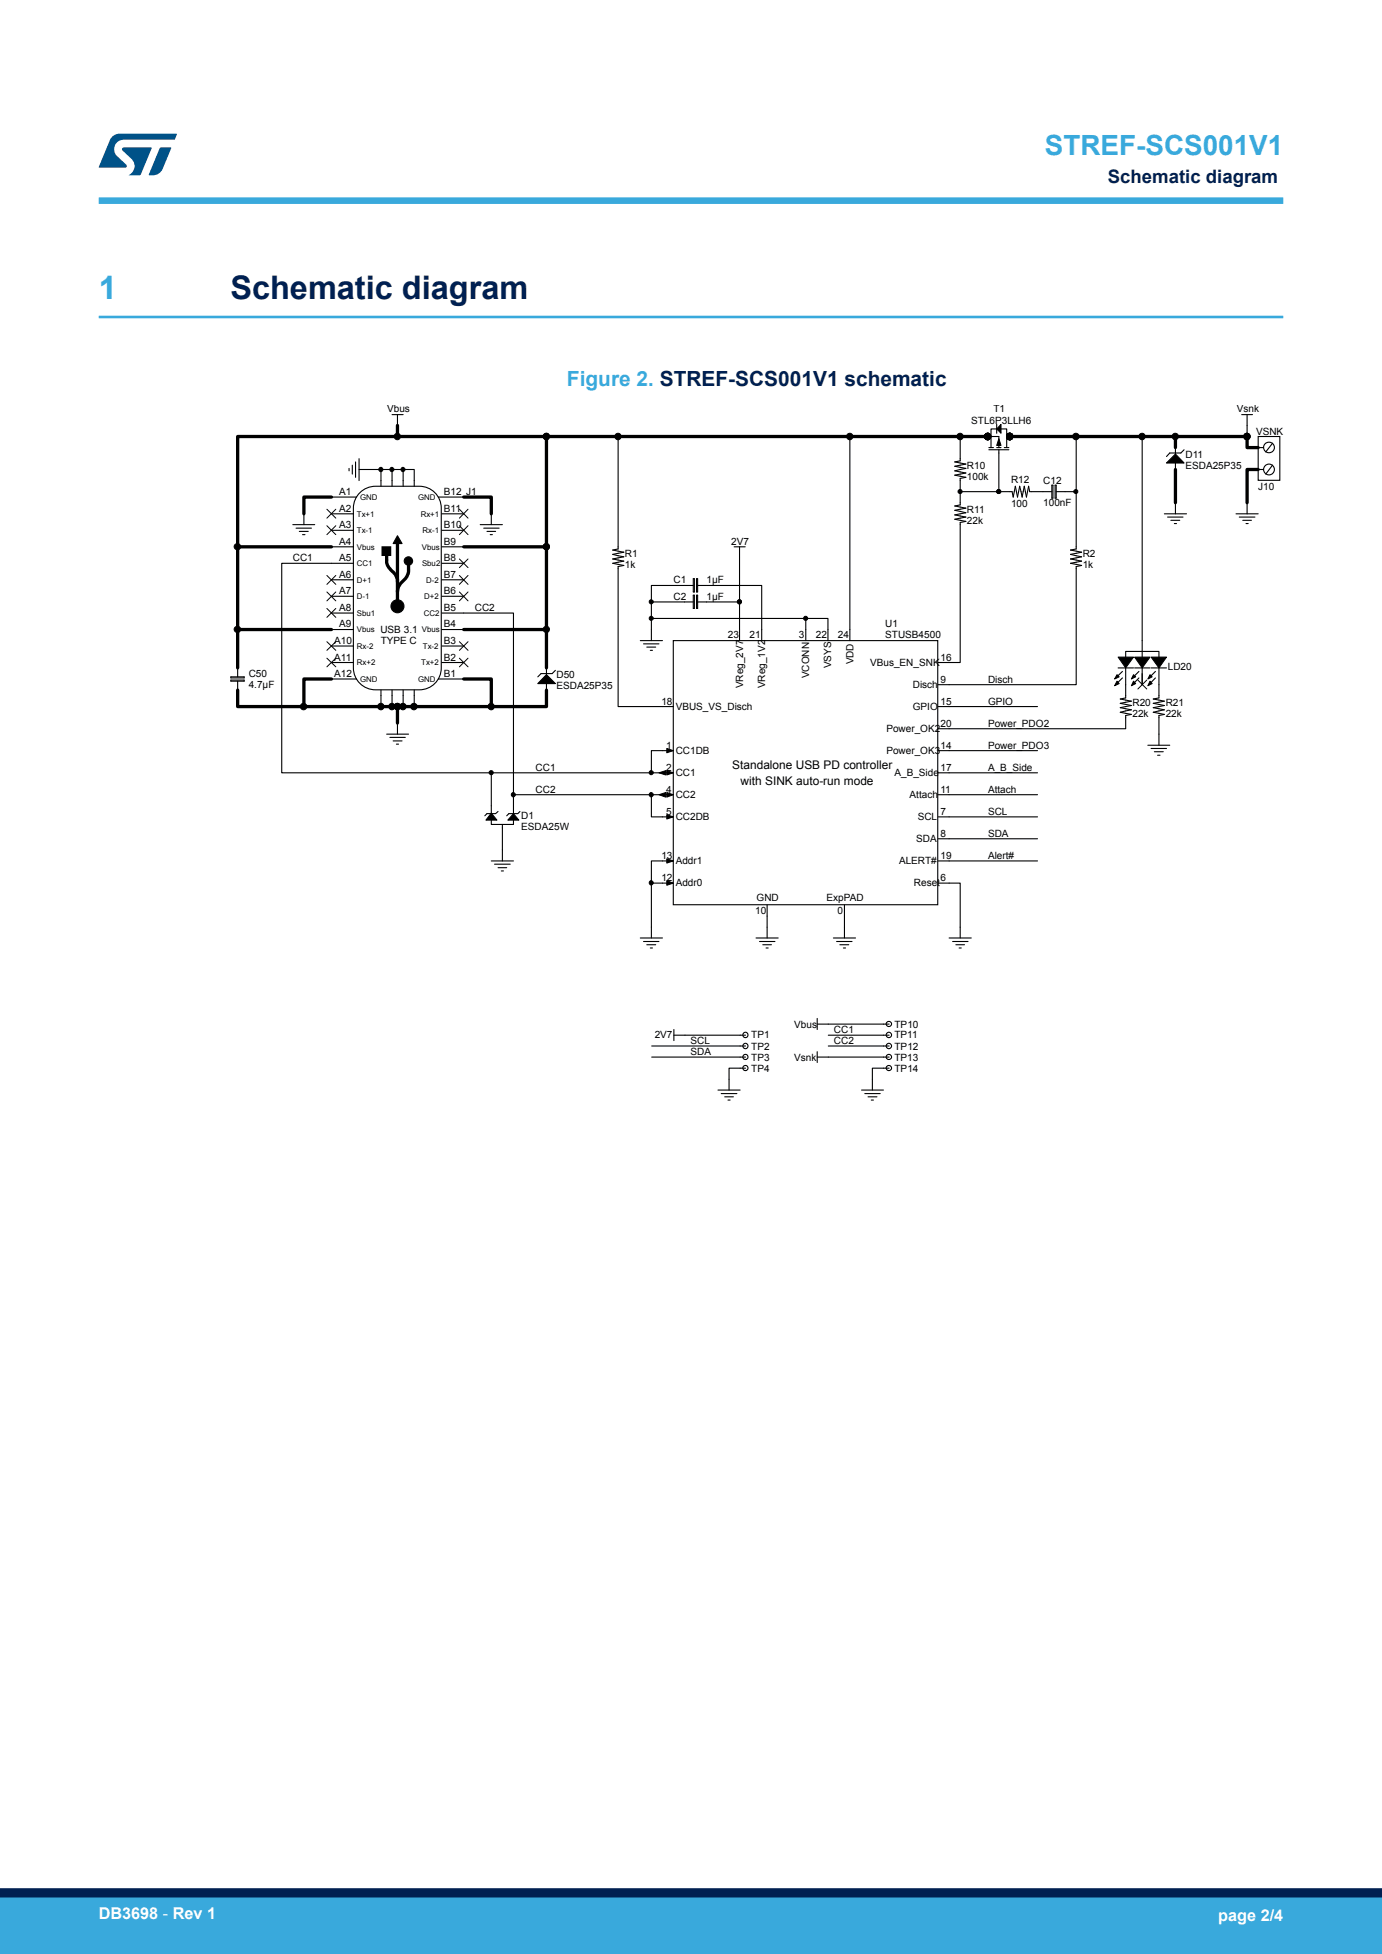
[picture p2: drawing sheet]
<svg xmlns="http://www.w3.org/2000/svg" width="210mm" height="297mm" viewBox="0 0 210 297" stroke-linecap="round" stroke-linejoin="round" font-family="sans-serif">
<path d="M15 48.2h180" fill="none" stroke="#39a9dc" stroke-width=".4"/>
<g fill="none" stroke="#000" stroke-width=".17">
<path d="M44.5 79.7h3.3M46.2 78.1v1.6M50.4 75.6h3.8M50.4 78.1h3.3M53 71.2v.4M53.5 70.7v1.4M54 70.2v2.4M54.6 71.4h8.3v2.5M54.6 69.7v3.3M54.7 74.9a3.4 3.4 0 0 1 2.4-1h6.6a3.3 3.3 0 0 1 3.4 3.3v24.3a3.3 3.3 0 0 1-3.4 3.3h-6.6a3.3 3.3 0 0 1-3.4-3.3v-24.3a3.3 3.3 0 0 1 1-2.3zM57.9 71.4v2.5M59.6 71.4v2.5"/>
<path d="M59.6 63h1.7M60.4 63v1.7M61.3 71.4v2.5M66.6 75.6h3.9M67.1 78.1h3.4M73 79.7h3.3M74.7 78.1v1.6M93.9 66.3v17.1l-.8 .2 1.7 .3-1.7 .4 1.7 .3-1.7 .4 1.7 .3-1.7 .3 1.7 .3-.9 .2v21.3h8.4M129.1 66.3v31.1M145.9 66.3v3.7l-.8 .2 1.7 .3-1.7 .4 1.7 .3-1.7 .4 1.7 .3-1.7 .3 1.7 .4-.9 .1v4l-.8 .2 1.7 .3-1.7 .4 1.7 .3-1.7 .4 1.7 .3-1.7 .3 1.7 .4-.9 .1v21.3h-3.3M145.9 74.7h5.9M150.1 66.3h1.7v1.7"/>
<path d="M150.3 68.4h3M150.3 68h.7M151.5 68h.6M151.5 64.5v1.4M151.5 65.2h-.9v2.8M151.8 68.4v6.3h2l.2 .9 .3-1.7 .3 1.7 .3-1.7 .4 1.7 .3-1.7 .4 1.7 .3-1.7 .2 .8h3.3M152.1 65.2h.9v1.1M152.6 68h.7M153 66.3h.5M153 66.3v1.7M159.8 73.7h.2v2h-.2zM160.3 73.7h.2v2h-.2z"/>
<path d="M160.5 74.7h3M163.5 66.3v17.1l-.8 .2 1.7 .3-1.7 .4 1.7 .3-1.7 .4 1.7 .3-1.7 .3 1.7 .3-.9 .2v18h-20.9M173.6 66.3v33.6M176.9 78.1h3.4M177.3 70.4l1.3-1.4 1.3 1.4zM177.4 78.6h2.4M177.9 79.1h1.4M178.4 79.6h.4M178.6 68v1M178.6 70.4v1M178.6 76.4v1.7M179.9 68.4l-.5 .5h-1.7l-.4 .5"/>
<path d="M187.8 78.1h3.4M188.3 78.6h2.4M188.7 63h1.6M188.8 79.1h1.4M189.3 79.6h.4M189.5 63v3.3M189.5 76.4v1.7M191.2 66.3h3.3v6.7h-3.3zM191.2 68h.8M191.2 71.4h.8M193.4 70.7l-1.1 1.4M193.4 67.4l-1.1 1.3"/>
<path d="M45 80.3h2.3M45.5 80.8h1.3M46 81.3h.3M50.4 83.1h3.3M50.4 80.6h3.3M50.4 88.1h3.3M50.4 90.6h3.3M50.4 93.2h3.3M50.4 95.7h3.3M50.4 98.2h3.3M53.7 85.6h-10.9v31.9h59.5M58.1 83.1h1.3v1.3h-1.3z"/>
<path d="M60.4 81.4l.7 1.2h-1.4zM67.1 93.2h10.9v30.5M67.1 83.1h3.4M67.1 80.6h3.4M67.1 85.6h3.4M67.1 88.1h3.4M67.1 90.6h3.4M67.1 95.7h3.4M67.1 98.2h3.4M73.5 80.3h2.3M74 80.8h1.3M74.5 81.3h.3"/>
<path d="M97.3 97.4h3.4M97.8 97.9h2.3M98.3 98.4h1.3M98.8 98.9h.3M99 94h26.8v3.4M99 91.5h6.3M102.3 97.4h40.2v40.1h-40.2zM105.3 89h-6.3v8.4M105.3 88h.2v2h-.2zM105.3 90.5h.2v2h-.2zM105.8 88h.2v2h-.2zM105.8 90.5h.2v2h-.2z"/>
<path d="M106 89h9.7v8.4M111.6 83.1h1.6M112.4 83.1v8.4h-6.4M112.4 91.5v5.9M122.4 94v3.4M171.1 99.9v-.9h5v.9M35.1 102.9h2v.1h-2zM35.1 103.4h2v.1h-2zM36.1 101.5v1.4M36.1 103.5v1.4M50.4 103.2h3.8M50.4 100.7h3.3"/>
<path d="M57.9 104.9v2.5M58.8 111.6h3.3M59.2 112.1h2.4M59.6 104.9v2.5M59.7 112.6h1.4M60.2 113.1h.4M60.4 109.9v1.7M61.3 104.9v2.5M62.9 104.9v2.5M66.6 103.2h3.9M67.1 100.7h3.4M74.7 117.5v6.2"/>
<path d="M83 101.5v1M83 103.9v1M83 102.5l1.4 1.4h-2.7zM84.4 101.9l-.5 .5h-1.7l-.5 .5M102.3 114.1h-3.3v3.4M142.6 117.5h15.1M142.6 114.1h15.1M142.6 107.4h15.1M169.9 101.5h2.3M170.6 102.1l-1.1 .9M170.6 103l-1.1 1.1M171.1 101.5v4.6l-.9 .1 1.7 .4-1.7 .3 1.7 .3-1.7 .4 1.7 .3-1.7 .4 1.7 .3-.8 .2v2h-28.5"/>
<path d="M172.4 101.5h2.3M173.1 102.1l-1 .9M173.1 103l-1 1.1M173.6 101.5v2.6M174.4 113.3h3.3M174.9 101.5h2.4M174.9 113.8h2.4M175.4 114.3h1.4M175.6 102.1l-1 .9M175.6 103l-1 1.1M175.9 114.8h.4M176.1 101.5v4.6l-.9 .1 1.7 .4-1.7 .3 1.7 .3-1.7 .4 1.7 .3-1.7 .4 1.7 .3-.8 .2v4.5"/>
<path d="M74.7 124.7v.6h3.3v-.6M74.7 130.9h3.3M75.1 131.4h2.4M75.7 131.9h1.3M75.7 123.3l-.4 .4h-1.3l-.3 .3M76.2 132.4h.3M76.3 125.3v5.6M78 120.8h24.3M79 123.3l-.3 .4h-1.4l-.3 .3M99 120.8v3.4h3.3M99 134.2h3.3M102.3 130.9h-3.3v11.7"/>
<path d="M116.6 137.6v5M128.3 137.6v5M142.6 134.2h3.3v8.4M142.6 124.2h15.1M142.6 127.5h15.1M142.6 130.9h15.1M142.6 120.8h15.1M97.3 142.6h3.4M97.8 143.1h2.3M98.3 143.6h1.3M98.8 144.1h.3M99 159h14.3"/>
<path d="M102.4 157.3h10.9M102.4 156.5v1.7M114.9 142.6h3.4M115.4 143.1h2.4M115.9 143.6h1.3M116.4 144.1h.3M124.2 154.8v1.7M124.2 159.9v1.6M124.2 155.7h10.9M125.9 157.3h9.2M125.9 159h9.2M126.6 142.6h3.4"/>
<path d="M127.1 143.1h2.4M127.6 143.6h1.4M128.2 144.1h.3M144.2 142.6h3.4M144.8 143.1h2.3M145.2 143.6h1.4M145.7 144.1h.4M99 160.7h14.3M109.1 165.7h3.4M109.6 166.2h2.4M110.1 166.7h1.3M110.6 167.2h.3"/>
<path d="M113.3 162.4h-2.5v3.3M124.2 160.7h10.9M130.9 165.7h3.3M131.4 166.2h2.4M131.9 166.7h1.4M132.4 167.2h.3M135.1 162.4h-2.5v3.3"/>
<circle cx="192.8" cy="71.4" r=".82"/>
<circle cx="192.8" cy="68" r=".82"/>
<circle cx="60.4" cy="92.1" r=".98"/>
<circle cx="62.1" cy="85.3" r=".63"/>
<circle cx="113.3" cy="157.3" r=".4"/>
<circle cx="113.3" cy="159" r=".4"/>
<circle cx="135.1" cy="157.3" r=".41"/>
<circle cx="135.1" cy="159" r=".41"/>
<circle cx="135.1" cy="155.6" r=".4"/>
<circle cx="113.3" cy="160.7" r=".39"/>
<circle cx="113.3" cy="162.3" r=".39"/>
<circle cx="135.1" cy="160.7" r=".4"/>
<circle cx="135.1" cy="162.3" r=".4"/>
</g>
<g fill="#000">
<path d="M151.8 66.7l.3 1h-.6zM152.1 64.5v1.4l-.6-.7zM177.3 70.4l1.3-1.4 1.3 1.4zM60.4 81.4l.7 1.2h-1.4zM83 102.5l1.4 1.4h-2.7zM100.1 117.5l1.1-.4v.7zM101.3 117.1l1 .4-1 .3zM101.3 113.8l1 .3-1 .3zM169.7 103.5l.4 .4-.7 .3zM169.7 102.5l.4 .4-.7 .3zM169.9 99.9h2.3l-1.1 1.6zM172.2 103.5l.4 .4-.7 .3z"/>
<path d="M172.2 102.5l.4 .4-.7 .3zM172.4 99.9h2.3l-1.1 1.6zM174.7 103.5l.4 .4-.7 .3zM174.7 102.5l.4 .4-.7 .3zM174.9 99.9h2.4l-1.2 1.6zM74.7 123.6l.8 1.1h-1.7zM78 123.7l.8 1h-1.6zM100.1 120.8l1.1-.3v.7zM101.3 133.9l1 .3-1 .4zM101.3 130.5l1 .4-1 .3zM101.3 123.8l1 .4-1 .3zM101.3 120.5l1 .3-1 .4z"/>
<path d="M58.1 83.1h1.3v1.3h-1.3z" fill-rule="evenodd"/>
<circle cx="57.9" cy="71.4" r=".32"/>
<circle cx="59.5" cy="71.4" r=".32"/>
<circle cx="60.4" cy="66.3" r=".48"/>
<circle cx="61.2" cy="71.4" r=".32"/>
<circle cx="83" cy="66.3" r=".48"/>
<circle cx="93.9" cy="66.3" r=".48"/>
<circle cx="129.1" cy="66.3" r=".48"/>
<circle cx="145.9" cy="66.3" r=".48"/>
<circle cx="145.9" cy="74.7" r=".31"/>
<circle cx="150.1" cy="66.3" r=".48"/>
<circle cx="151.8" cy="74.7" r=".31"/>
<circle cx="153.4" cy="66.3" r=".49"/>
<circle cx="163.5" cy="74.7" r=".3"/>
<circle cx="163.5" cy="66.3" r=".49"/>
<circle cx="173.5" cy="66.3" r=".48"/>
<circle cx="178.6" cy="66.3" r=".49"/>
<circle cx="189.5" cy="66.3" r=".49"/>
<circle cx="36.1" cy="95.7" r=".48"/>
<circle cx="36.1" cy="83.1" r=".48"/>
<circle cx="60.4" cy="92.1" r=".98"/>
<circle cx="62.1" cy="85.3" r=".63"/>
<circle cx="83" cy="95.7" r=".47"/>
<circle cx="83" cy="83.1" r=".47"/>
<circle cx="99" cy="94" r=".31"/>
<circle cx="99" cy="91.5" r=".31"/>
<circle cx="112.4" cy="91.5" r=".31"/>
<circle cx="122.4" cy="94" r=".31"/>
<circle cx="46.1" cy="107.4" r=".49"/>
<circle cx="57.9" cy="107.4" r=".48"/>
<circle cx="59.5" cy="107.4" r=".49"/>
<circle cx="60.4" cy="107.4" r=".48"/>
<circle cx="61.2" cy="107.4" r=".49"/>
<circle cx="62.9" cy="107.4" r=".49"/>
<circle cx="74.6" cy="107.4" r=".48"/>
<circle cx="74.6" cy="117.4" r=".31"/>
<circle cx="99" cy="117.4" r=".31"/>
<circle cx="78" cy="120.8" r=".32"/>
<circle cx="98.9" cy="134.2" r=".32"/>
<circle cx="98.9" cy="120.8" r=".32"/>
</g>
<g fill="none" stroke="#000" stroke-width=".15">
<path d="M49.7 77.4l1.3 1.4M49.7 79.9l1.3 1.4M51 77.4l-1.3 1.4M51 79.9l-1.3 1.4M69.8 79.9l1.3 1.4M69.8 77.4l1.3 1.4M71.1 79.9l-1.3 1.4M71.1 77.4l-1.3 1.4M151.8 66.7l.3 1h-.6zM152.1 64.5v1.4l-.6-.7zM49.7 92.5l1.3 1.3M49.7 97.5l1.3 1.4"/>
<path d="M49.7 90l1.3 1.3M49.7 87.5l1.3 1.3M51 92.5l-1.3 1.3M51 97.5l-1.3 1.4M51 90l-1.3 1.3M51 87.5l-1.3 1.3M69.8 97.5l1.3 1.4M69.8 85l1.3 1.3M69.8 87.5l1.3 1.3M69.8 90l1.3 1.3M71.1 97.5l-1.3 1.4M71.1 85l-1.3 1.3"/>
<path d="M71.1 87.5l-1.3 1.3M71.1 90l-1.3 1.3M169.9 99.9h2.3l-1.1 1.6zM172.4 99.9h2.3l-1.1 1.6zM174.9 99.9h2.4l-1.2 1.6zM49.7 100l1.3 1.4M51 100l-1.3 1.4M69.8 100l1.3 1.4M71.1 100l-1.3 1.4M100.1 117.5l1.1-.4v.7zM101.3 117.1l1 .4-1 .3zM101.3 113.8l1 .3-1 .3z"/>
<path d="M169.7 103.5l.4 .4-.7 .3zM169.7 102.5l.4 .4-.7 .3zM172.2 103.5l.4 .4-.7 .3zM172.2 102.5l.4 .4-.7 .3zM172.9 103.4l1.4 1.3M174.3 103.4l-1.4 1.3M174.7 103.5l.4 .4-.7 .3zM174.7 102.5l.4 .4-.7 .3zM74.7 123.6l.8 1.1h-1.7zM78 123.7l.8 1h-1.6zM100.1 120.8l1.1-.3v.7zM101.3 133.9l1 .3-1 .4z"/>
<path d="M101.3 130.5l1 .4-1 .3zM101.3 123.8l1 .4-1 .3zM101.3 120.5l1 .3-1 .4z"/>
<circle cx="57.9" cy="71.4" r=".32"/>
<circle cx="59.5" cy="71.4" r=".32"/>
<circle cx="60.4" cy="66.3" r=".48"/>
<circle cx="61.2" cy="71.4" r=".32"/>
<circle cx="83" cy="66.3" r=".48"/>
<circle cx="93.9" cy="66.3" r=".48"/>
<circle cx="129.1" cy="66.3" r=".48"/>
<circle cx="145.9" cy="66.3" r=".48"/>
<circle cx="145.9" cy="74.7" r=".31"/>
<circle cx="150.1" cy="66.3" r=".48"/>
<circle cx="151.8" cy="74.7" r=".31"/>
<circle cx="153.4" cy="66.3" r=".49"/>
<circle cx="163.5" cy="74.7" r=".3"/>
<circle cx="163.5" cy="66.3" r=".49"/>
<circle cx="173.5" cy="66.3" r=".48"/>
<circle cx="178.6" cy="66.3" r=".49"/>
<circle cx="189.5" cy="66.3" r=".49"/>
<circle cx="36.1" cy="95.7" r=".48"/>
<circle cx="36.1" cy="83.1" r=".48"/>
<circle cx="83" cy="95.7" r=".47"/>
<circle cx="83" cy="83.1" r=".47"/>
<circle cx="99" cy="94" r=".31"/>
<circle cx="99" cy="91.5" r=".31"/>
<circle cx="112.4" cy="91.5" r=".31"/>
<circle cx="122.4" cy="94" r=".31"/>
<circle cx="46.1" cy="107.4" r=".49"/>
<circle cx="57.9" cy="107.4" r=".48"/>
<circle cx="59.5" cy="107.4" r=".49"/>
<circle cx="60.4" cy="107.4" r=".48"/>
<circle cx="61.2" cy="107.4" r=".49"/>
<circle cx="62.9" cy="107.4" r=".49"/>
<circle cx="74.6" cy="107.4" r=".48"/>
<circle cx="74.6" cy="117.4" r=".31"/>
<circle cx="99" cy="117.4" r=".31"/>
<circle cx="78" cy="120.8" r=".32"/>
<circle cx="98.9" cy="134.2" r=".32"/>
<circle cx="98.9" cy="120.8" r=".32"/>
</g>
<g fill="none" stroke="#000" stroke-width=".5">
<path d="M50.4 75.6h-4.2v2.5M60.4 64.7v1.6M70.5 75.6h4.2v2.5M83 66.3h67.1M153.5 66.3h36v1.7h1.7M178.6 66.3v1.7M178.6 71.4v5M191.2 71.4h-1.7v5M36.1 83.1h14.3M36.1 95.7h14.3M58.8 84.5v1a4.4 4.4 0 0 0 1.2 1.8l.4 .7v.5M60.4 82.6v9.4"/>
<path d="M62.1 85.9v.7a3.1 3.1 0 0 1-1.3 2.2l-.4 .7v.5M70.5 83.1h12.5v18.4M70.5 95.7h12.5M83 83.1v-16.8h-46.9v35.2M36.1 104.9v2.5h24.3M50.4 103.2h-4.2v4.2M70.5 103.2h4.2v4.2M83 104.9v2.5h-22.6v2.5"/>
</g>
<path d="M15 30.5h180" fill="none" stroke="#39a9dc" stroke-width="1"/>
<g fill="#005288">
<path d="M17.1 20.7l.7-.3 .4-.1h8.6l.1 .1-.4 .8h-7.6a1.45 1.45 0 0 0-1.4 .9 1.45 1.45 0 0 0 .2 1.6l1.5 1.3 .1 .2-.1 .2-4.2 .1 1.7-4.2z"/>
<path d="M24.3 22.4h1.6l.1 .1-1.3 3.2a1.6 1.6 0 0 1-1.5 .9h-.5l-.1-.1z"/>
<path d="M18.6 22.5l.2-.1h4.2l.1 .1-1.8 4.1h-1.7a1.54 1.54 0 0 0 .4-2.4l-1.4-1.3-.1-.2z"/>
</g>
<g fill="#39a9dc">
<path d="M0 288.4h210v8.6h-210z" fill-rule="evenodd"/>
<path d="M-.1 288.4h210.2v4.4h-210.2z" fill-rule="evenodd"/>
</g>
<path d="M0 287.7h210" fill="none" stroke="#002052" stroke-width="1.4"/>
<text font-size="4.9" fill="#39a9dc" x="15" y="45.4">1</text>
<text font-size="4.9" fill="#002052" x="35" y="45.4">Schematic diagram</text>
<text font-size="4.2" fill="#39a9dc" x="158.8" y="23.5">STREF-SCS001V1</text>
<text font-size="3.2" fill="#39a9dc" x="86.1" y="58.6">Figure 2. STREF-SCS001V1 schematic</text>
<text font-size="2.8" fill="#002052" x="168.3" y="27.9">Schematic diagram</text>
<g font-size="2.5" fill="#fff">
<text x="15" y="291.6">DB3698 - Rev 1</text>
<text x="185.1" y="291.9">page 2/4</text>
</g>
<g font-size="1.8">
<text x="111.3" y="116.8">Standalone USB PD controller</text>
<text x="112.5" y="119.4">with SINK auto-run mode</text>
</g>
<g font-size="1.5">
<text x="58.8" y="62.7">Vbus</text>
<text x="147.6" y="64.4">STL6P3LLH6</text>
<text x="151" y="62.7">T1</text>
<text x="187.9" y="62.7">Vsnk</text>
<text x="146.9" y="71.2">R10</text>
<text x="180.1" y="71.2">ESDA25P35</text>
<text x="180.1" y="69.6">D11</text>
<text x="190.9" y="66.1">VSNK</text>
<text x="51.5" y="77.8">A2</text>
<text x="51.5" y="75.3">A1</text>
<text x="67.5" y="77.8">B11</text>
<text x="67.5" y="75.3">B12 J1</text>
<text x="146.9" y="77.9">R11</text>
<text x="146.9" y="72.9">100k</text>
<text x="153.6" y="73.4">R12</text>
<text x="153.6" y="77.1">100</text>
<text x="158.5" y="76.9">100nF</text>
<text x="158.5" y="73.6">C12</text>
<text x="191.2" y="74.4">J10</text>
<text x="51.5" y="80.3">A3</text>
<text x="51.5" y="82.8">A4</text>
<text x="67.5" y="82.8">B9</text>
<text x="67.5" y="80.3">B10</text>
<text x="111.1" y="82.8">2V7</text>
<text x="146.9" y="79.6">22k</text>
<text x="44.5" y="85.3">CC1</text>
<text x="51.5" y="85.3">A5</text>
<text x="51.5" y="87.8">A6</text>
<text x="67.5" y="85.3">B8</text>
<text x="67.5" y="87.8">B7</text>
<text x="95" y="84.6">R1</text>
<text x="95" y="86.3">1k</text>
<text x="102.3" y="88.7">C1</text>
<text x="107.4" y="88.7">1µF</text>
<text x="164.5" y="86.3">1k</text>
<text x="164.5" y="84.6">R2</text>
<text x="51.5" y="90.3">A7</text>
<text x="51.5" y="92.9">A8</text>
<text x="51.5" y="95.4">A9</text>
<text x="67.5" y="90.3">B6</text>
<text x="67.5" y="92.9">B5</text>
<text x="67.5" y="95.4">B4</text>
<text x="72.1" y="92.9">CC2</text>
<text x="102.3" y="91.2">C2</text>
<text x="107.4" y="91.2">1µF</text>
<text x="134.5" y="95.4">U1</text>
<text x="50.8" y="97.9">A10</text>
<text x="50.8" y="100.4">A11</text>
<text x="57.8" y="96.2">USB 3.1</text>
<text x="57.8" y="97.9">TYPE C</text>
<text x="67.5" y="97.9">B3</text>
<text x="67.5" y="100.4">B2</text>
<text x="110.6" y="97">23</text>
<text x="113.9" y="97">21</text>
<text x="121.4" y="97">3</text>
<text x="124" y="97">22</text>
<text x="126.3" y="101.6" transform="rotate(-90 126.3 101.6)">VSYS</text>
<text x="127.3" y="97">24</text>
<text x="129.7" y="101" transform="rotate(-90 129.7 101)">VDD</text>
<text x="132.2" y="101.2">VBus_EN_SNK</text>
<text x="134.5" y="97">STUSB4500</text>
<text x="142.9" y="100.4">16</text>
<text x="177.5" y="101.9">LD20</text>
<text x="37.8" y="102.9">C50</text>
<text x="37.8" y="104.6">4.7µF</text>
<text x="50.8" y="102.9">A12</text>
<text x="67.5" y="102.9">B1</text>
<text x="84.6" y="104.8">ESDA25P35</text>
<text x="84.6" y="103.1">D50</text>
<text x="100.5" y="107.1">18</text>
<text x="102.7" y="107.9">VBUS_VS_Disch</text>
<text x="112.9" y="104.6" transform="rotate(-90 112.9 104.6)">VReg_2V7</text>
<text x="116.3" y="104.6" transform="rotate(-90 116.3 104.6)">VReg_1V2</text>
<text x="123" y="103.1" transform="rotate(-90 123 103.1)">VCONN</text>
<text x="138.7" y="107.9">GPIO</text>
<text x="138.7" y="104.6">Disch</text>
<text x="142.9" y="107.1">15</text>
<text x="142.9" y="103.7">9</text>
<text x="150.1" y="107.1">GPIO</text>
<text x="150.1" y="103.7">Disch</text>
<text x="172.1" y="107.3">R20</text>
<text x="177.1" y="107.3">R21</text>
<text x="101.2" y="113.8">1</text>
<text x="134.7" y="111.3">Power_OK2</text>
<text x="142.9" y="113.8">14</text>
<text x="142.9" y="110.4">20</text>
<text x="150.1" y="113.8">Power_PDO3</text>
<text x="150.1" y="110.4">Power_PDO2</text>
<text x="172.1" y="109">22k</text>
<text x="177.1" y="109">22k</text>
<text x="81.4" y="117.1">CC1</text>
<text x="101.2" y="117.1">2</text>
<text x="102.7" y="118">CC1</text>
<text x="102.7" y="114.6">CC1DB</text>
<text x="134.7" y="114.6">Power_OK3</text>
<text x="135.9" y="118">A_B_Side</text>
<text x="142.9" y="117.1">17</text>
<text x="150.1" y="117.1">A_B_Side</text>
<text x="79.2" y="124.5">D1</text>
<text x="81.4" y="120.5">CC2</text>
<text x="101.2" y="123.8">5</text>
<text x="101.2" y="120.5">4</text>
<text x="102.7" y="124.7">CC2DB</text>
<text x="102.7" y="121.3">CC2</text>
<text x="138.2" y="121.3">Attach</text>
<text x="139.5" y="124.7">SCL</text>
<text x="142.9" y="123.8">7</text>
<text x="142.9" y="120.5">11</text>
<text x="150.1" y="123.8">SCL</text>
<text x="150.1" y="120.5">Attach</text>
<text x="79.2" y="126.2">ESDA25W</text>
<text x="100.5" y="130.6">13</text>
<text x="102.7" y="131.4">Addr1</text>
<text x="136.6" y="131.4">ALERT#</text>
<text x="139.2" y="128">SDA</text>
<text x="142.9" y="130.6">19</text>
<text x="142.9" y="127.2">8</text>
<text x="150.1" y="127.2">SDA</text>
<text x="150.1" y="130.6">Alert#</text>
<text x="100.5" y="133.9">12</text>
<text x="102.7" y="134.7">Addr0</text>
<text x="115" y="136.9">GND</text>
<text x="125.6" y="136.9">ExpPAD</text>
<text x="138.9" y="134.7">Reset</text>
<text x="142.9" y="133.9">6</text>
<text x="114.8" y="138.9">10</text>
<text x="127.3" y="138.9">0</text>
<text x="99.5" y="157.8">2V7</text>
<text x="104.9" y="160.4">SDA</text>
<text x="104.9" y="158.7">SCL</text>
<text x="114.2" y="161.2">TP3</text>
<text x="114.2" y="157.8">TP1</text>
<text x="114.2" y="159.5">TP2</text>
<text x="120.7" y="156.2">Vbus</text>
<text x="120.7" y="161.2">Vsnk</text>
<text x="126.7" y="158.7">CC2</text>
<text x="126.7" y="157">CC1</text>
<text x="135.9" y="161.2">TP13</text>
<text x="135.9" y="159.5">TP12</text>
<text x="135.9" y="156.2">TP10</text>
<text x="135.9" y="157.8">TP11</text>
<text x="114.2" y="162.9">TP4</text>
<text x="135.9" y="162.9">TP14</text>
</g>
<g font-size="1.2">
<text x="54.7" y="76">GND</text>
<text x="63.5" y="76">GND</text>
<text x="54.2" y="81">Tx-1</text>
<text x="54.2" y="83.5">Vbus</text>
<text x="54.2" y="78.5">Tx+1</text>
<text x="63.9" y="78.5">Rx+1</text>
<text x="64.1" y="83.5">Vbus</text>
<text x="64.2" y="81">Rx-1</text>
<text x="54.2" y="86">CC1</text>
<text x="54.2" y="88.6">D+1</text>
<text x="64.1" y="86">Sbu2</text>
<text x="64.8" y="88.6">D-2</text>
<text x="54.2" y="91.1">D-1</text>
<text x="54.2" y="93.6">Sbu1</text>
<text x="64.4" y="93.6">CC2</text>
<text x="64.5" y="91.1">D+2</text>
<text x="54.2" y="96.1">Vbus</text>
<text x="54.2" y="98.6">Rx-2</text>
<text x="54.2" y="101.1">Rx+2</text>
<text x="64" y="101.1">Tx+2</text>
<text x="64.1" y="96.1">Vbus</text>
<text x="64.3" y="98.6">Tx-2</text>
<text x="54.7" y="103.7">GND</text>
<text x="63.5" y="103.7">GND</text>
</g>
</svg>
